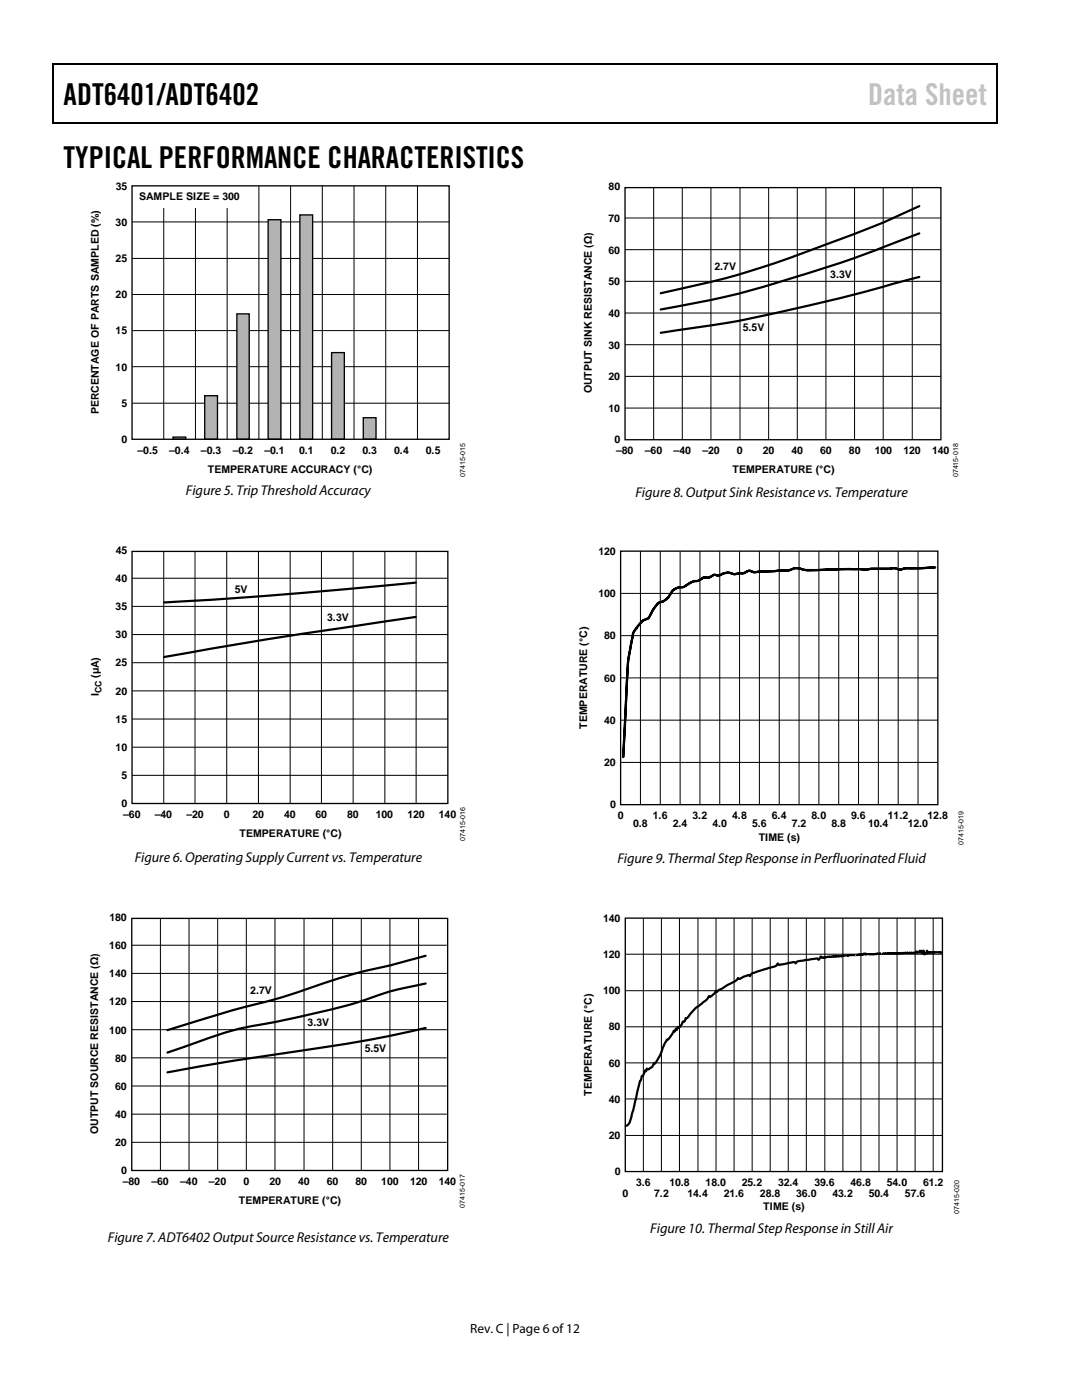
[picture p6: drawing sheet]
<svg xmlns="http://www.w3.org/2000/svg" width="216mm" height="279mm" viewBox="0 0 216 279" stroke-linecap="round" stroke-linejoin="round" font-family="sans-serif">
<path d="M10.5 12.7h.3v1h-.3zM10.5 12.7h.3v.3h-.3zM133.3 12.7h.3v.3h-.3zM198.8 12.7h.2v1h-.2zM198.8 12.7h.2v.3h-.2zM10.5 24.4h.3v.2h-.3zM133.1 24.4h.2v.2h-.2zM198.8 24.4h.2v.2h-.2z" fill="#000"/>
<path d="M10.7 13.7v10.7M10.8 12.8h122.5M133.6 12.8h65.2M198.9 13.7v10.7M10.8 24.5h188" fill="none" stroke="#000" stroke-width=".25"/>
<g fill="none" stroke="#000" stroke-width=".2">
<path d="M32.7 37.1v50.6M39 37.1v50.6M45.3 37.1v50.6M51.7 37.1v50.6M58 37.1v50.6M64.3 37.1v50.6M70.6 37.1v50.6M77 37.1v50.6M83.3 37.1v50.6M26.3 58.8h63.3M26.3 51.6h63.3M26.3 44.3h63.3"/>
<path d="M26.3 73.2h63.3M26.3 66h63.3M26.3 80.5h63.3"/>
</g>
<path d="M27.2 36.5h21.1v4.9h-21.1z" fill="#fff"/>
<path d="M27.2 36.5h21.1v4.9h-21.1z" fill="none" stroke="#fff" stroke-width=".2"/>
<path d="M34.5 87.4h2.6" fill="none" stroke="#b3b3b3" stroke-width=".44"/>
<path d="M34.5 87.2h2.6v.5h-2.6z" fill="none" stroke="#000" stroke-width=".26"/>
<path d="M40.8 79h2.6v8.7h-2.6z" fill="#b3b3b3"/>
<path d="M40.8 79h2.6v8.7h-2.6z" fill="none" stroke="#000" stroke-width=".26"/>
<path d="M47.3 62.6h2.4v25.1h-2.4z" fill="#b3b3b3"/>
<path d="M47.3 62.6h2.4v25.1h-2.4z" fill="none" stroke="#000" stroke-width=".26"/>
<path d="M53.5 43.9h2.6v43.8h-2.6z" fill="#b3b3b3"/>
<path d="M53.5 43.9h2.6v43.8h-2.6z" fill="none" stroke="#000" stroke-width=".26"/>
<path d="M59.8 42.9h2.6v44.8h-2.6z" fill="#b3b3b3"/>
<path d="M59.8 42.9h2.6v44.8h-2.6z" fill="none" stroke="#000" stroke-width=".26"/>
<path d="M66.2 70.4h2.5v17.3h-2.5z" fill="#b3b3b3"/>
<path d="M66.2 70.4h2.5v17.3h-2.5z" fill="none" stroke="#000" stroke-width=".26"/>
<path d="M72.5 83.4h2.5v4.3h-2.5z" fill="#b3b3b3"/>
<path d="M26.3 37.1h63.3v50.6h-63.3zM124.7 37.4h63v50.4h-63zM72.5 83.4h2.5v4.3h-2.5zM26.3 110h63.1v50.4h-63.1zM123.8 110h63.3v50.6h-63.3zM26.3 183.3h63v50.3h-63zM124.8 183.2h63.3v50.6h-63.3z" fill="none" stroke="#000" stroke-width=".26"/>
<g fill="none" stroke="#000" stroke-width=".44">
<path d="M183.4 46.6l-5.4 2.1a293.3 293.3 0 0 1-34.3 10.8l-11.9 2.3M183.4 55.3l-13.5 3.6-10.4 2.5a216 216 0 0 1-26.5 4.8l-1.2 .2M183.4 41.1a290.6 290.6 0 0 1-30.7 12.1 172.9 172.9 0 0 1-20.9 5.3M82.9 116.3l-29.7 2.6-20.4 1.3M82.9 123.1l-29.7 4.5-20.4 3.5M131.3 120.4a4.5 4.5 0 0 0 2.9-2.5 3.3 3.3 0 0 1 2.3-.8l.4-.3a4.1 4.1 0 0 1 2.5-.9 2.43 2.43 0 0 1 2.1-.6l.5-.3a.96 .96 0 0 1 1.2-.2h.3a2.69 2.69 0 0 1 2.8-.2l1.9-.2 .5-.2a1.14 1.14 0 0 1 1.5 0l7.2-.4a2.98 2.98 0 0 1 3-.1l10.9-.1a5.7 5.7 0 0 0 2.7-.1h3.3a4.5 4.5 0 0 1 2.5 .2l1.2-.3 5.6-.2-6 .2-.9 .3a3.7 3.7 0 0 0-2.4-.2l-13 .2a12.9 12.9 0 0 1-5.4-.3l-1.7 .5-5.5 .2a2.43 2.43 0 0 1-2.1-.2l-1.1 .5h-.6a3.3 3.3 0 0 1-2.4-.1l-1.2 .2a1.43 1.43 0 0 1-1.6 .2l-1.4 .6a2.45 2.45 0 0 0-2.1 .6 4.8 4.8 0 0 0-2.9 1.3 2.75 2.75 0 0 0-2.9 1.9l-.1 .2a4.1 4.1 0 0 1-2 1.1l-.9 1.2-1 1.7a6 6 0 0 0-3.5 5.1l-.6 3.4-.9 19.3 .8-16.1a39.1 39.1 0 0 1 1.3-9l.6-.8a4.1 4.1 0 0 1 2.3-1.9l1-1.7zM84.9 190.7l-6.2 1.7a145.2 145.2 0 0 0-21.4 6.3l-2.1 .6a284.6 284.6 0 0 0-21.8 6.3M84.9 196.3a68.9 68.9 0 0 0-13.7 3.8 269.6 269.6 0 0 1-23.8 5.3l-4.1 1.2-9.9 3.5M163.8 190.9l-.4 .7a1.02 1.02 0 0 0-1.2-.2l-1.8 .3a1.92 1.92 0 0 0-1.6 .6l-.1-.2a2.76 2.76 0 0 0-2 .3l-1.3 .2-.2-.3a1.73 1.73 0 0 1-1.5 .8l-3.3 1.1a.86 .86 0 0 0-.8 .6l-.3-.2-1.7 .8-.3-.2a4 4 0 0 1-2.1 1.4l-1.7 .9-.4 .5-.2-.3-.3 .5-.9 .8-.2-.2a8.3 8.3 0 0 1-2.7 2.4l-1.6 1.9-.4 .1-.1 .5-.2 .2h-.2l-.6 1-.3 .2-.1-.2-.2 .6-.2-.2-.3 .6-.2-.2-.1 .4a2.38 2.38 0 0 1-1.3 1.5l-.5 .9-.8 2.1-1 1.7-.2-.2a1.71 1.71 0 0 1-1.3 1.3l-.1-.1-.2 .5-.2-.2a1.53 1.53 0 0 1-.7 1.2l-.2 .8-.1 .2-1.7 6.9a3.4 3.4 0 0 1-.8 1.8l-.3 .2M163.9 191l.1 .1zM164.3 191.1h.2zM164.7 191h.2z"/>
<path d="M165.1 191h.2zM165.5 191l.2-.1zM165.9 190.9h.2zM166.3 190.9h.2zM166.7 190.9h.1zM167.1 190.8h.2zM167.6 190.8l-.1 .1zM167.9 190.8h.1zM168.3 190.7h.1zM168.8 190.7h.1M169.1 190.7h.1zM169.5 190.6h.2z"/>
<path d="M169.9 190.6h.1zM170.3 190.6h.2zM170.7 190.6h.1zM171.1 190.6l.1-.1zM171.5 190.5h.1zM171.9 190.5h.1zM172.3 190.3h.1l-.1 .2zM172.7 190.3l.1 .2zM173.2 190.4h.1M173.5 190.4h.1zM173.9 190.4h.2zM174.3 190.4h.1z"/>
<path d="M174.7 190.4h.1zM175.1 190.3h.1zM175.5 190.3h.1zM175.9 190.3h.1zM176.3 190.3h.1zM176.6 190.3h.2zM177.1 190.3h.1zM177.4 190.3h.2zM177.9 190.3h.1zM178.3 190.3h.1zM178.7 190.3h.1zM179.1 190.3h.1z"/>
<path d="M179.5 190.3h.1zM179.8 190.2h.2zM180.3 190.2h.1h-.1zM180.7 190.2h.1zM181 190.2h.2zM181.5 190.2h.1zM181.8 190.2h.2zM182.3 190.2h.1zM182.8 190l.1-.1-.2 .3zM183.1 189.9l.1 .2zM183.6 189.7v.4l-.1-.1zM183.9 189.7v.6z"/>
<path d="M184.3 189.7a.5 .5 0 0 1 .1 .7l-.1-.1zM185 189.7l.1 .3-.2 .2zM185.3 190.1h.1zM185.6 190.1h.2zM186.1 190.1h.1zM186.4 190.1l.2-.1zM186.8 190l.2 .1zM187.2 190.1l.2-.1zM187.6 190.1h.2zM84.9 205.1l-7.1 1.6-7.4 1.4-24.1 3.6-12.9 2.3"/>
</g>
<g fill="none" stroke="#000" stroke-width=".2">
<path d="M130.4 37.4v50.4M136.1 37.4v50.4M141.9 37.4v50.4M147.7 37.4v50.4M153.4 37.4v50.4M159.1 37.4v50.4M164.8 37.4v50.4M170.5 37.4v50.4M176.2 37.4v50.4M182 37.4v50.4M124.7 56.1h63M124.7 49.8h63"/>
<path d="M124.7 43.5h63M124.7 75.1h63M124.7 68.8h63M124.7 62.5h63M124.7 81.4h63M26.3 115.4h63.1M32.7 110v50.4M38.9 110v50.4M45.2 110v50.4M51.6 110v50.4M57.9 110v50.4M64.1 110v50.4"/>
<path d="M70.5 110v50.4M76.8 110v50.4M83 110v50.4M123.8 118.4h63.3M127.8 110v50.6M131.8 110v50.6M135.7 110v50.6M139.7 110v50.6M143.6 110v50.6M147.6 110v50.6M151.5 110v50.6M155.5 110v50.6"/>
<path d="M159.4 110v50.6M163.4 110v50.6M167.4 110v50.6M171.3 110v50.6M175.3 110v50.6M179.2 110v50.6M183.2 110v50.6M26.3 137.9h63.1M26.3 132.3h63.1M26.3 126.6h63.1M26.3 121h63.1M123.8 126.9h63.3"/>
<path d="M123.8 135.3h63.3M26.3 154.7h63.1M26.3 149.1h63.1M26.3 143.5h63.1M123.8 143.7h63.3M123.8 152.2h63.3M26.3 194.3h62.8M26.3 199.9h62.8M26.3 188.6h62.8M32 183.3v50.3M37.7 183.3v50.3M43.4 183.3v50.3"/>
<path d="M49.1 183.3v50.3M54.9 183.3v50.3M60.7 183.3v50.3M66.4 183.3v50.3M72.1 183.3v50.3M77.8 183.3v50.3M83.5 183.3v50.3M124.8 190.4h63.3M124.8 197.7h63.3M128.4 183.2v50.6M132 183.2v50.6M135.6 183.2v50.6"/>
<path d="M139.3 183.2v50.6M142.9 183.2v50.6M146.5 183.2v50.6M150.1 183.2v50.6M153.7 183.2v50.6M157.3 183.2v50.6M160.9 183.2v50.6M164.6 183.2v50.6M168.2 183.2v50.6M171.8 183.2v50.6M175.4 183.2v50.6M179 183.2v50.6"/>
<path d="M182.6 183.2v50.6M186.2 183.2v50.6M26.3 205.5h62.8M26.3 211.1h62.8M26.3 216.7h62.8M124.8 204.9h63.3M124.8 212.1h63.3M124.8 219.3h63.3M26.3 222.4h62.8M26.3 228h62.8M124.8 226.6h63.3"/>
</g>
<g font-size="6">
<text x="12.7" y="20.9">ADT6401/ADT6402</text>
<text x="12.7" y="33.6">TYPICAL PERFORMANCE CHARACTERISTICS</text>
</g>
<text font-size="6" fill="#c1c1c1" x="173.2" y="20.9">Data Sheet</text>
<g font-size="2.8">
<text x="37.1" y="98.8">Figure 5. Trip Threshold Accuracy</text>
<text x="126.8" y="99.1">Figure 8. Output Sink Resistance vs. Temperature</text>
<text x="26.9" y="172">Figure 6. Operating Supply Current vs. Temperature</text>
<text x="123.2" y="172.3">Figure 9. Thermal Step Response in Perfluorinated Fluid</text>
<text x="21.5" y="247.8">Figure 7. ADT6402 Output Source Resistance vs. Temperature</text>
<text x="129.8" y="246">Figure 10. Thermal Step Response in Still Air</text>
</g>
<text font-size="2.7" x="93.8" y="266">Rev. C | Page 6 of12</text>
<g font-size="2.1">
<text x="23.1" y="37.8">35</text>
<text x="27.8" y="40">SAMPLE SIZE = 300</text>
<text x="121.4" y="38">80</text>
<text x="23.1" y="45.1">30</text>
<text x="121.4" y="44.3">70</text>
<text x="23.1" y="52.3">25</text>
<text x="121.4" y="50.6">60</text>
<text x="142.6" y="53.9">2.7V</text>
<text x="23.1" y="59.5">20</text>
<text x="121.4" y="56.9">50</text>
<text x="165.7" y="55.5">3.3V</text>
<text x="121.4" y="63.2">40</text>
<text x="23.1" y="66.7">15</text>
<text x="121.4" y="69.6">30</text>
<text x="148.2" y="66.1">5.5V</text>
<text x="23.1" y="74">10</text>
<text x="121.4" y="75.9">20</text>
<text x="19.7" y="82.7" transform="rotate(-90 19.7 82.7)">PERCENTAGE OF PARTS SAMPLED (%)</text>
<text x="24.3" y="81.2">5</text>
<text x="118.1" y="78.5" transform="rotate(-90 118.1 78.5)">OUTPUT SINK RESISTANCE (Ω)</text>
<text x="121.4" y="82.2">10</text>
<text x="24.3" y="88.3">0</text>
<text x="122.6" y="88.5">0</text>
<text x="27.4" y="90.5">–0.5</text>
<text x="33.8" y="90.5">–0.4</text>
<text x="40.1" y="90.5">–0.3</text>
<text x="41.5" y="94.3">TEMPERATURE ACCURACY (°C)</text>
<text x="46.4" y="90.5">–0.2</text>
<text x="52.8" y="90.5">–0.1</text>
<text x="59.7" y="90.5">0.1</text>
<text x="66" y="90.5">0.2</text>
<text x="72.3" y="90.5">0.3</text>
<text x="78.7" y="90.5">0.4</text>
<text x="85" y="90.5">0.5</text>
<text x="122.9" y="90.7">–80</text>
<text x="128.7" y="90.7">–60</text>
<text x="134.4" y="90.7">–40</text>
<text x="140.1" y="90.7">–20</text>
<text x="146.1" y="94.5">TEMPERATURE (°C)</text>
<text x="147.1" y="90.7">0</text>
<text x="152.2" y="90.7">20</text>
<text x="157.9" y="90.7">40</text>
<text x="163.7" y="90.7">60</text>
<text x="169.4" y="90.7">80</text>
<text x="174.5" y="90.7">100</text>
<text x="180.3" y="90.7">120</text>
<text x="186" y="90.7">140</text>
<text x="23.1" y="110.5">45</text>
<text x="119.4" y="110.7">120</text>
<text x="23.1" y="116.1">40</text>
<text x="46.8" y="118.3">5V</text>
<text x="119.4" y="119.2">100</text>
<text x="23.1" y="121.8">35</text>
<text x="65.3" y="124">3.3V</text>
<text x="23.1" y="127.4">30</text>
<text x="120.6" y="127.6">80</text>
<text x="19.7" y="135.2" transform="rotate(-90 19.7 135.2)">(µA)</text>
<text x="23.1" y="133">25</text>
<text x="120.6" y="136">60</text>
<text x="19.7" y="139" transform="rotate(-90 19.7 139)">I</text>
<text x="23.1" y="138.6">20</text>
<text x="23.1" y="144.2">15</text>
<text x="23.1" y="149.9">10</text>
<text x="117.2" y="145.5" transform="rotate(-90 117.2 145.5)">TEMPERATURE (°C)</text>
<text x="120.6" y="144.5">40</text>
<text x="24.3" y="155.5">5</text>
<text x="120.6" y="152.9">20</text>
<text x="24.3" y="161">0</text>
<text x="121.7" y="161.2">0</text>
<text x="24.6" y="163.2">–60</text>
<text x="30.9" y="163.2">–40</text>
<text x="37.2" y="163.2">–20</text>
<text x="44.7" y="163.2">0</text>
<text x="47.8" y="167">TEMPERATURE (°C)</text>
<text x="50.4" y="163.2">20</text>
<text x="56.7" y="163.2">40</text>
<text x="63" y="163.2">60</text>
<text x="69.3" y="163.2">80</text>
<text x="75" y="163.2">100</text>
<text x="81.3" y="163.2">120</text>
<text x="87.6" y="163.2">140</text>
<text x="123.3" y="163.4">0</text>
<text x="126.3" y="165">0.8</text>
<text x="130.3" y="163.4">1.6</text>
<text x="134.2" y="165">2.4</text>
<text x="138.2" y="163.4">3.2</text>
<text x="142.1" y="165">4.0</text>
<text x="146.1" y="163.4">4.8</text>
<text x="150.1" y="165">5.6</text>
<text x="151.4" y="167.8">TIME (s)</text>
<text x="154" y="163.4">6.4</text>
<text x="158" y="165">7.2</text>
<text x="161.9" y="163.4">8.0</text>
<text x="165.9" y="165">8.8</text>
<text x="169.8" y="163.4">9.6</text>
<text x="173.2" y="165">10.4</text>
<text x="177.2" y="163.4">11.2</text>
<text x="181.1" y="165">12.0</text>
<text x="185.1" y="163.4">12.8</text>
<text x="21.8" y="183.8">180</text>
<text x="120.3" y="184">140</text>
<text x="21.8" y="189.4">160</text>
<text x="120.3" y="191.2">120</text>
<text x="21.8" y="195">140</text>
<text x="21.8" y="200.7">120</text>
<text x="49.9" y="198.4">2.7V</text>
<text x="120.3" y="198.4">100</text>
<text x="21.8" y="206.3">100</text>
<text x="61.4" y="204.7">3.3V</text>
<text x="72.8" y="210">5.5V</text>
<text x="121.5" y="205.6">80</text>
<text x="23" y="211.9">80</text>
<text x="121.5" y="212.9">60</text>
<text x="23" y="217.5">60</text>
<text x="118.1" y="218.7" transform="rotate(-90 118.1 218.7)">TEMPERATURE (°C)</text>
<text x="121.5" y="220.1">40</text>
<text x="19.6" y="226.4" transform="rotate(-90 19.6 226.4)">OUTPUT SOURCE RESISTANCE (Ω)</text>
<text x="23" y="223.1">40</text>
<text x="121.5" y="227.3">20</text>
<text x="23" y="228.8">20</text>
<text x="24.2" y="234.3">0</text>
<text x="24.5" y="236.5">–80</text>
<text x="30.2" y="236.5">–60</text>
<text x="36" y="236.5">–40</text>
<text x="41.7" y="236.5">–20</text>
<text x="48.6" y="236.5">0</text>
<text x="53.7" y="236.5">20</text>
<text x="59.5" y="236.5">40</text>
<text x="65.2" y="236.5">60</text>
<text x="70.9" y="236.5">80</text>
<text x="76.1" y="236.5">100</text>
<text x="81.8" y="236.5">120</text>
<text x="87.6" y="236.5">140</text>
<text x="122.7" y="234.5">0</text>
<text x="124.2" y="238.9">0</text>
<text x="126.9" y="236.7">3.6</text>
<text x="130.5" y="238.9">7.2</text>
<text x="133.6" y="236.7">10.8</text>
<text x="137.2" y="238.9">14.4</text>
<text x="140.8" y="236.7">18.0</text>
<text x="144.4" y="238.9">21.6</text>
<text x="148" y="236.7">25.2</text>
<text x="151.6" y="238.9">28.8</text>
<text x="155.3" y="236.7">32.4</text>
<text x="158.9" y="238.9">36.0</text>
<text x="162.5" y="236.7">39.6</text>
<text x="166.1" y="238.9">43.2</text>
<text x="169.7" y="236.7">46.8</text>
<text x="173.3" y="238.9">50.4</text>
<text x="177" y="236.7">54.0</text>
<text x="180.6" y="238.9">57.6</text>
<text x="184.2" y="236.7">61.2</text>
<text x="47.7" y="240.3">TEMPERATURE (°C)</text>
<text x="152.3" y="241.5">TIME (s)</text>
</g>
<text font-size="1.8" x="20.2" y="138.4" transform="rotate(-90 20.2 138.4)">CC</text>
<g font-size="1.4">
<text x="92.8" y="95.1" transform="rotate(-90 92.8 95.1)">07415-015</text>
<text x="191.2" y="95.3" transform="rotate(-90 191.2 95.3)">07415-018</text>
<text x="92.8" y="167.8" transform="rotate(-90 92.8 167.8)">07415-016</text>
<text x="192.2" y="168.6" transform="rotate(-90 192.2 168.6)">07415-019</text>
<text x="92.7" y="241.1" transform="rotate(-90 92.7 241.1)">07415-017</text>
<text x="191.4" y="242.3" transform="rotate(-90 191.4 242.3)">07415-020</text>
</g>
</svg>
